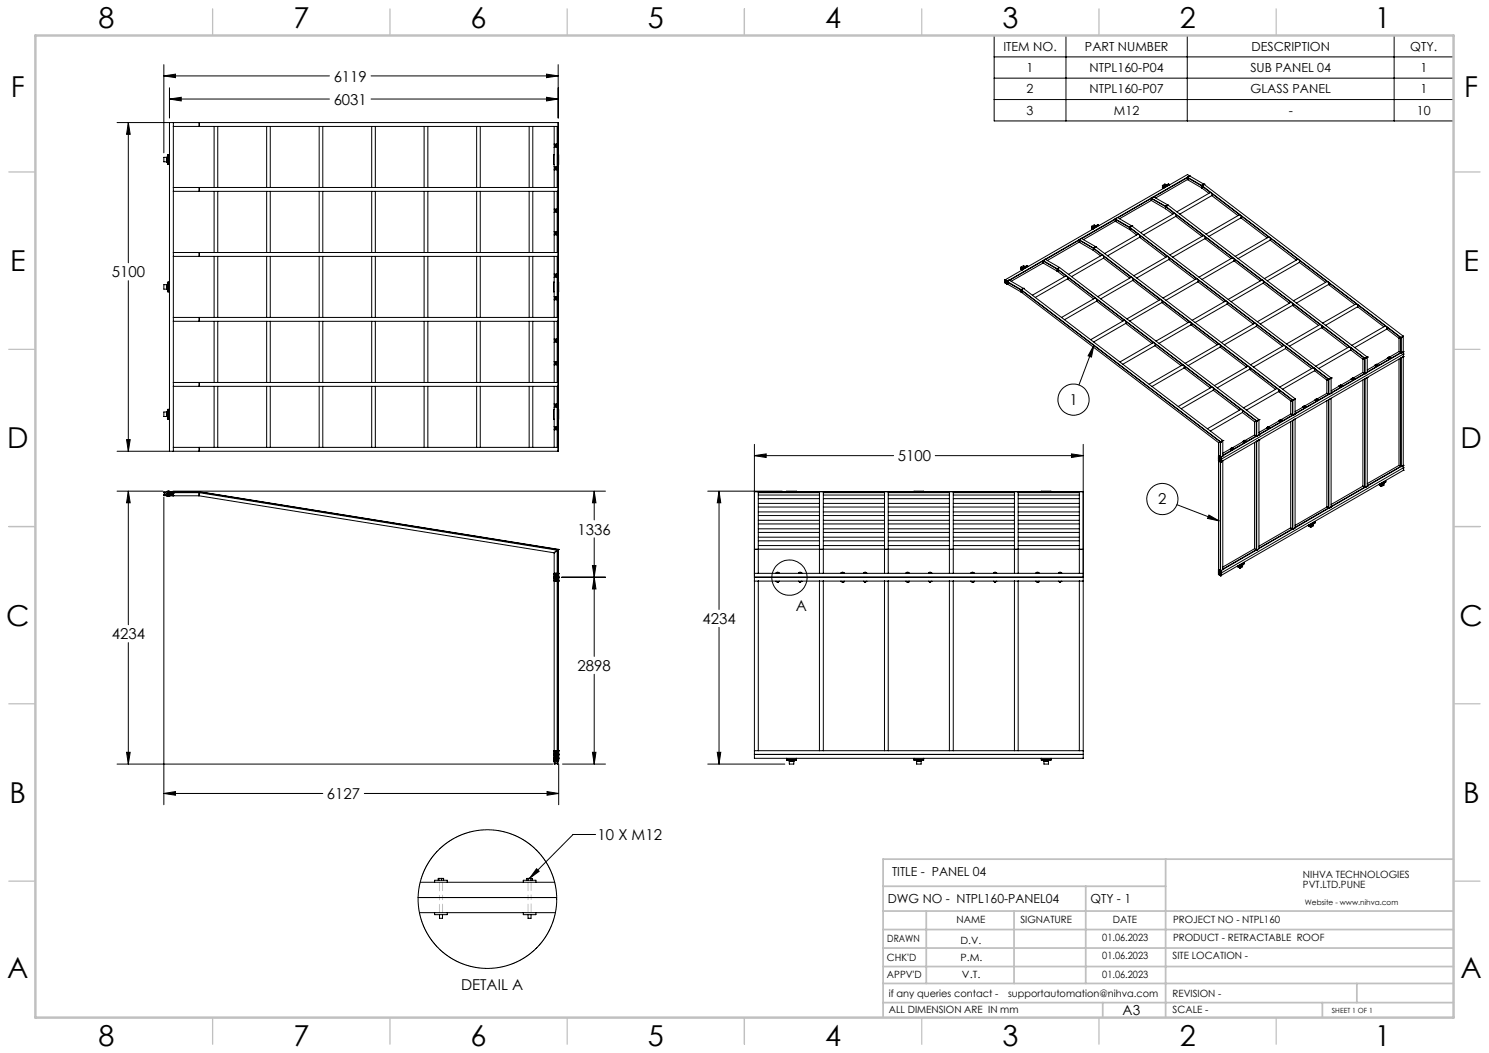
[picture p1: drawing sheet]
<svg xmlns="http://www.w3.org/2000/svg" width="420mm" height="297mm" viewBox="0 0 420 297" stroke-linecap="round" stroke-linejoin="round" font-family="sans-serif">
<g fill="none" stroke="#000" stroke-width=".28">
<path d="M46.2 18.2v24.9M157.4 18.2v15.1M280.4 10h129.6v24.1h-129.6zM280.4 16h129.6M300.7 10v24.1M334.9 10v24.1M393.2 10v24.1M33 34.6h14.6M36.2 34.6l.5 3.3h-1zM36.2 34.6v39.5M46.2 21.4l3.3-.5v1zM46.2 21.4h46.7"/>
<path d="M47.8 34.6h.1M47.8 34.6v92.7M47.8 27.9l3.3-.5v1.1zM47.8 24.8v8.5M47.8 27.9h45.1M47.8 34.6h109.6M48.9 34.6h.1M48.9 35.6l108.5 .1M48.9 34.6v91.6M56.2 35.6h.1M56.2 34.6h.1M56.2 34.6v1"/>
<path d="M60.4 35.7v17.2M61.4 35.7v17.2M75.2 35.7v17.2M76.2 35.7v17.2M90 35.7v17.2M91.1 35.7v17.2M104.7 27.9h52.7M104.7 21.4h52.7M104.8 35.7v17.2M105.9 35.7v17.2M119.6 35.7v17.2M120.7 35.7v17.2"/>
<path d="M134.4 35.7v17.2M135.5 35.7v17.2M149.3 35.7v17.2M150.3 35.7v17.2M154.2 27.4l3.2 .5-3.2 .6zM154.2 20.9l3.2 .5-3.2 .5zM156.3 35.7v17.2M157.2 35.7v17.2M157.4 35.7v17.2M157.4 35.7h.1M157.4 34.6h.1M157.4 34.6v92.7"/>
<path d="M280.4 22h129.6M280.4 28.1h129.6M47 44.4v1.2M47.2 44.4v1.2M47.2 44.4h-1v1.2h1M47.5 43.7v2.7M47.8 43.7h-.6v2.7h.6M48.9 52.9h.1M48.9 53.9v.1M48.9 52.9h108.5M48.9 54h108.5M56.2 52.9h.1"/>
<path d="M56.2 53.9v.1M56.2 52.9v1.1M60.4 54v17.2M61.4 54v17.2M75.2 54v17.2M76.2 54v17.2M90 54v17.2M91.1 54v17.2M104.8 54v17.2M105.9 54v17.2M119.6 54v17.2M120.7 54v17.2"/>
<path d="M134.4 54v17.2M135.5 54v17.2M149.3 54v17.2M150.3 54v17.2M156.3 54v17.2M156.3 43.7h-.2v2.7h.2M156.3 40.6h.7v1h-.7M156.3 47h.7v.9h-.7M156.3 59h.7v.9h-.7M156.5 41l.2-.1 .1 .3h-.3zM156.5 59.3l.2-.1 .1 .3-.1 .1zM156.5 47.3h.2l.1 .3-.3-.1z"/>
<path d="M157.2 54v17.2M157.4 54v17.2M157.4 52.9h.1M157.4 54h.1M157.4 43.7h.2l-.2 2.7M324.7 55.8h.1M324.7 55.8v.1M324.7 55.9l4.1 2.3M324.7 55.9l-9.5 5.5M324.7 56.5l-8.9 5.2M324.8 56l-.1 .5 4.1 2.4M324.8 56h.1"/>
<path d="M324.8 56l4 2.3M324.8 56l-9.5 5.4M325.3 55.5l-.6 .3M325.3 55.5h.1M325.3 55.5l4.1 2.3M327.9 52.8l.1 .3M327.9 52.3v.3M327.9 52.8h.1M327.9 52.3l.4 .2M327.9 52.6h.1M328 52.6l.2 .1-.3 .1M328 52.8v.1"/>
<path d="M328 52.7l.2 .1M328 52.7v.5M328.2 52.8l.2 .1M328.2 52.8v.3M328.3 52.5h.1M328.4 52.9v.2M328.8 58.8v.1M328.8 58.9l2 1.5M328.8 58.3h.1M328.8 58.3v.5M328.8 58.2h.1M328.8 58.1v.1"/>
<path d="M328.8 58.2l56.2 42.9M328.8 58.3l2.4 1.9M328.9 58.3h-.1M329 52.1l-.4-.2-.7 .4M329.1 52.1l-.8 .4M329.4 57.8h.1M329.4 57.8l-.6 .3M329.4 57.8l56.3 42.9M329.7 52l-1.5 .8M329.7 52l.2 .1M329.7 52l-.1-.1-1.6 .8M329.9 52.1l-1.5 .8"/>
<path d="M329.9 52.1v.1M334.9 49.9h.1M334.9 50h.1M334.9 50.1h.1M334.9 50.7h.1M334.9 49.2h.1M334.9 50l4.1 2.3M334.9 50.7l4 2.3M334.9 50l-9.5 5.5M334.9 49.2l-51.5 29.8M334.9 50.7l-8.9 5.1M334.9 49.9v.1"/>
<path d="M334.9 50.1v.6M335 50.1l4 2.4M335 49.2l.5 .4M335 50.1l-9.5 5.5M335.1 50.1h-.1M335.5 49.6h.1M335.5 49.6l4.1 2.4M335.5 49.6l-.5 .3M338.9 53h.1M338.9 53l2.1 1.5M339 52.5h.1M339 52.3h.1"/>
<path d="M339 52.3l56.2 42.9M339 52.5l2.4 1.8M339 52.5l-.1 .5M339.1 52.4l-.1 .1M339.6 52h.1M339.6 52l56.2 42.8M339.6 52l-.6 .3M341.4 54.3h.1M341.4 54.3l-9.5 5.5M341.4 54.3l.5 .3M341.8 55.2l7.4 5.6M341.8 55.2l-9 5.2"/>
<path d="M341.8 55.1v.1M341.9 54.6v.1M341.9 54.6l7.7 6M341.9 54.7l-.1 .4M36.2 79.2v48.1M47.5 79.6v2.7M47.8 79.6h-.6v2.7h.6M48.9 72.3h108.5M56.2 71.3h.1M56.2 72.3h.1M56.2 71.3v1M60.4 72.3v17.2"/>
<path d="M61.4 72.3v17.2M75.2 72.3v17.2M76.2 72.3v17.2M90 72.3v17.2M91.1 72.3v17.2M104.8 72.3v17.2M105.9 72.3v17.2M119.6 72.3v17.2M120.7 72.3v17.2M134.4 72.3v17.2M135.5 72.3v17.2M149.3 72.3v17.2"/>
<path d="M150.3 72.3v17.2M156.3 72.3v17.2M156.3 79.6h-.2v2.7h.2M156.3 65.3h.7v.9h-.7M156.3 77.3h.7v.9h-.7M156.5 77.6l.2-.1 .1 .4-.1 .1zM156.5 65.6h.2l.1 .3-.3-.1zM157.2 72.3v17.2M157.4 72.3v17.2M157.4 71.2l-108.5 .1M157.4 71.2h.1M157.4 72.3h.1"/>
<path d="M157.4 79.6h.2l-.2 2.7M283.4 79.7l.2 .1M283.4 79.2h.1M283.4 79h.1M283.4 79.2l.2 .1M283.4 79.7h.1M283.4 79.2v.5M283.4 79l.2 .1M283.4 79l.6 .3M283.5 79.7h.1M283.5 79.7v.1M283.5 79.8l.4 .2"/>
<path d="M283.5 79.1l-.1 .1M283.6 79.1h.1M283.6 79.7h.1M283.6 79.8h.1M283.6 79.3h.1M283.6 79.4h.1M283.6 79.3v.1M283.6 79.1v.1M283.6 79.7v.1M283.6 79.2h.1M283.6 79.6l-.1 .1M283.6 79.2v.6"/>
<path d="M283.7 79.2h.1M283.7 79.8h.1M283.7 79.2v.6M283.7 79.8l.1 .1M283.8 79.9h.1M283.8 79.2h.1M283.8 79.2v.7M283.8 79.2v.1M283.8 79.4h.1M283.8 79.2l.1 .1M283.8 79.3v.6M283.8 79.4l.2 .1"/>
<path d="M283.8 79.5h.1M283.8 79.4v.1M283.9 79.3h.1M283.9 80h.1M283.9 79.5h.1M283.9 79.9h.1M283.9 79.9l.1 .1M284 80h.1M284 79.5h-.1M284 79.3h.1M284 79.4h.1M284 79.5h.1"/>
<path d="M284 79.8l-.2 .1M284 79.3v.1M284 79.5v.5M284 79.4l4.1 2.3M284 79.5l4.1 2.3M284.1 79.4l-.1 .1M284.2 79.4l-.1 .1M284.6 79l-.6 .3M284.6 79h.1M284.6 79l4.1 2.3M288 75.8l.1 .3M288 75.3v.3"/>
<path d="M288 75.8h.1M288 75.3l.4 .2M288 75.6h.1M288.1 75.6l.2 .1-.3 .1M288.1 75.8v.1M288.1 75.8l.2 .1M288.1 75.8v.5M288.3 75.9h.2M288.3 75.9v.3M288.4 75.5h.1M288.4 75.5l.1 .1M288.5 75.9v.2"/>
<path d="M289.1 75.1l-.4-.2-.7 .4M289.2 75.2l-.8 .3M289.8 75l-1.5 .9M289.8 75l.2 .1M289.8 75l-.1-.1-1.6 .9M290 75.1l-1.5 .8M290 75.1v.1M294.2 73.5h.1M294.2 73.6h.1M294.2 73.6v.6M294.2 73.4v.1M294.2 74.2h.1"/>
<path d="M294.2 73.5l4.1 2.3M294.2 73.6l4.1 2.3M294.2 74.2l4 2.3M294.2 73.5l-9.5 5.5M294.2 74.2l-9 5.1M294.3 73.6l-9.5 5.5M294.3 73.6h-.1M294.8 73.1l-.6 .3M294.8 73.1l4.1 2.4M298.2 76.5h.1M298.2 76.5l2 1.5M298.2 76h.1"/>
<path d="M298.2 76v.5M298.3 75.9h.1M298.3 75.8h.1M298.3 75.8l56.2 42.9M298.3 75.9l2.4 1.9M298.3 75.9v.1M298.4 75.9l-.1 .1M298.8 75.5h.1M298.8 75.5l-.5 .3M298.9 75.5l56.2 42.9M300.7 77.8h.1M300.7 77.8l-9.5 5.5"/>
<path d="M300.7 77.8l.5 .4M301.1 78.7h.1M301.1 78.7l7.4 5.6M301.1 78.7l-9.1 5.2M301.2 78.2l7.7 5.9M301.2 78.2l-.1 .5M304.4 67.6h.1M304.4 67.8h.1M304.4 68.3h.1M304.4 67.6l4 2.4M304.4 68.3l4 2.3M304.4 67.6l-9.6 5.5"/>
<path d="M304.4 68.3l-9 5.2M304.4 67.8v.5M304.4 67.7h.1M304.4 67.7l4.1 2.4M304.4 67.7v.1M304.5 67.7l-9.6 5.5M304.5 67.7l-.1 .1M305 67.2l-.6 .4M305 67.2h.1M305 67.2l4 2.4M307.9 64.3l.2 .3M307.9 63.8l.1 .3"/>
<path d="M307.9 63.8l.4 .3M308 64.3h.1M308 64.1h.1M308 64.3h-.1M308 64.1l.2 .1-.3 .1M308 64.3l.1 .1M308.1 64.3v.4M308.1 64.3h.2M308.3 64.3v.4M308.3 64.3l.1 .1M308.3 64v.1M308.3 64h.1"/>
<path d="M308.4 64v.1M308.4 70.6h.1M308.4 70.6l2 1.6M308.4 64.4v.2M308.4 70.1h.1M308.4 70h.1M308.4 70l56.3 42.9M308.4 70.1v.5M308.5 69.9l-.1 .1M308.5 70.1l2.4 1.8M308.5 70.1h.1M309 69.6h.1"/>
<path d="M309 69.6l56.3 42.9M309 69.6l-.5 .3M309 63.6l-.4-.2-.7 .4M309.1 63.6l-.7 .4M309.8 63.5l-1.5 .8M309.8 63.5l.1 .1M309.8 63.5l-1.7 .8M309.9 63.6l-1.5 .8M309.9 63.6v.1M310.9 71.9h.1M310.9 71.9l-9.5 5.5M310.9 71.9l.4 .4"/>
<path d="M311.3 72.8l7.4 5.7M311.3 72.8l-9.1 5.2M311.3 72.3v.5M311.3 72.3l7.8 5.9M314.6 61.7h.1M314.6 61.9h.1M314.6 62.4h.1M314.6 61.7l4 2.4M314.6 61.9l4 2.3M314.6 62.4l4 2.3M314.6 61.7l-9.6 5.5M314.6 62.4l-9 5.2"/>
<path d="M314.6 61.9v.5M314.7 61.8l-9.6 5.5M314.7 61.8l-.1 .1M315.1 61.3h.1M315.1 61.3l-.5 .4M315.2 61.3l4 2.4M318.6 64.7h.1M318.6 64.7l2 1.6M318.6 64.2h.1M318.6 64.1h.1M318.6 64.1l56.2 42.9M318.6 64.2l2.5 1.8"/>
<path d="M318.6 64.2v.5M318.7 64l-.1 .1M318.7 64.2h.1M319.1 78.2h.1M319.1 78.2l-9.5 5.5M319.1 78.2l.4 .3M319.2 63.7h.1M319.2 63.7l56.3 42.9M319.2 63.7l-.5 .3M319.5 79.1l7.4 5.6M319.5 79.1l-9.1 5.2M319.5 78.5v.6"/>
<path d="M319.5 78.6l7.8 5.9M321.1 66l-9.5 5.5M321.1 66l.4 .4M321.5 66.9h.1M321.5 66.9l7.4 5.7M321.5 66.9l-9.1 5.2M321.5 66.4v.5M321.5 66.4l7.8 5.9M329.3 72.3h.1M329.3 72.3l-9.5 5.5M329.3 72.3l.4 .4M329.7 73.2h.1"/>
<path d="M329.7 73.2l7.4 5.6M329.7 73.2l-9.1 5.2M329.7 72.7h.1M329.7 72.7l7.8 5.9M329.7 72.7v.5M331.2 60.2l.5 .3M331.2 60.2l-9.4 5.4M331.6 61h.1M331.6 61l7.4 5.7M331.6 61l-9 5.2M331.7 60.5l-.1 .5M331.7 60.5l7.7 5.9"/>
<path d="M337.5 78.6h.1M337.5 78.6l-9.5 5.5M337.5 78.6l.5 .3M337.9 79.5l7.4 5.6M337.9 79.5l-9 5.2M337.9 79.4v.1M338 78.9v.1M338 78.9l7.7 6M338 79l-.1 .4M339.4 66.5h.1M339.4 66.5l-9.4 5.4M339.5 66.5l.4 .3v.5"/>
<path d="M339.9 67.3h.1M339.9 67.3l7.4 5.7M339.9 67.3l-9.1 5.2M339.9 66.8l7.8 5.9M348.1 73.6h.1M348.1 73.6l7.4 5.6M348.1 73.6l-9 5.2M348.2 73.1l-.5-.4-9.5 5.5M348.2 73.1l7.7 5.9M348.2 73.1l-.1 .5M349.6 60.6l.5 .3M349.6 60.6l-9.4 5.4"/>
<path d="M350 61.5l7.4 5.6M350 61.5l-9 5.2M350.1 61.4h.1M350.1 60.9h.1M350.1 60.9l7.8 5.9M350.1 61v.4M355.9 79h.1M355.9 79l-9.5 5.5M355.9 79l.5 .3M356.3 79.9l7.4 5.6M356.3 79.9l-9 5.2M356.3 79.9h.1"/>
<path d="M356.4 79.3l-.1 .6M356.4 79.3l7.7 6M357.9 66.8h.1M357.9 66.8l-9.5 5.5M357.9 66.8l.5 .4M358.3 67.7h.1M358.3 67.7l7.4 5.7M358.3 67.7l-9.1 5.3M358.4 67.2l7.7 5.9M358.4 67.2l-.1 .5M366.1 73.1l-9.5 5.5M366.1 73.1l.4 .3"/>
<path d="M366.5 74l7.4 5.6M366.5 74l-9 5.2M366.5 73.4v.6M366.6 73.5l7.7 5.9M374.3 79.4h.1M374.3 79.4l-9.5 5.4M374.3 79.4l.5 .3M374.8 79.7l-.1 .6M374.8 79.8l7.8 5.9M47 80.3v1.3M47.2 80.3v1.3M47.2 80.3h-1v1.3h1"/>
<path d="M48.9 89.5v.1M48.9 90.6h.1M48.9 89.5h108.5M48.9 90.6h108.5M56.2 89.5v.1M56.2 90.6h.1M56.2 89.6v1M60.4 90.6v17.3M61.4 90.6v17.3M75.2 90.6v17.3M76.2 90.6v17.3M90 90.6v17.3"/>
<path d="M91.1 90.6v17.3M104.8 90.6v17.3M105.9 90.6v17.3M119.6 90.6v17.3M120.7 90.6v17.3M134.4 90.6v17.3M135.5 90.6v17.3M149.3 90.6v17.3M150.3 90.6v17.3M156.3 90.6v17.3M156.3 83.6h.7v1h-.7M156.3 95.6h.7v.9h-.7"/>
<path d="M156.5 96l.2-.1 .1 .3-.1 .1zM156.5 84l.2-.1 .1 .3h-.3zM157.2 90.6v17.3M157.4 90.6v17.3M157.4 89.5h.1M157.4 90.6h.1M284 80l4 2.4M288 82.4h.1M288 82.4l55.7 42.4M288.1 81.8h.1M288.1 81.7h.1M288.1 81.7l56.2 42.9"/>
<path d="M288.1 81.8l56.1 42.8M288.1 81.8l-.1 .6M288.2 81.8h-.1M288.7 81.3h.1M288.7 81.3l56.2 42.9M288.7 81.3l-.6 .4M308.5 97.4l-.6 3.3-1-.3zM308.5 97.4l-4.2 11.2M309.3 84.9h.1M309.3 84.9l7.4 5.7M309.3 84.9l-9 5.3M309.4 84.5l-.5-.4-9.5 5.4"/>
<path d="M309.4 84.5l7.7 5.8M309.4 84.5l-.1 .4M317.1 90.3l-9.4 5.5M317.1 90.3h.1M317.1 90.3l.5 .4M317.5 91.2h.1M317.5 91.2l7.4 5.7M317.5 91.2l-9 5.2M317.6 90.7l-.1 .5M317.6 90.7l7.8 5.9M325.4 96.6h.1M325.4 96.6l.4 .4"/>
<path d="M325.4 96.6l-9.5 5.5M325.8 97.5h.1M325.8 97.5l7.4 5.6M325.8 97.5l-9.1 5.2M325.8 97v.5M325.8 97l7.8 5.9M327.3 84.5h.1M327.3 84.5l-9.4 5.5M327.3 84.5l.5 .3-.1 .5M327.7 85.3h.1M327.7 85.3l7.4 5.7M327.7 85.3l-9 5.3"/>
<path d="M327.8 84.8l7.8 6M335.6 90.8l-9.5 5.4M335.6 90.8l.4 .3M336 91.6h.1M336 91.6l7.4 5.7M336 91.6l-9.1 5.2M336 91.1v.5M336 91.1l7.8 5.9M343.8 97h.1M343.8 97l-9.5 5.5M343.8 97l.4 .4M344.2 97.9l7.4 5.6"/>
<path d="M344.2 97.9l-9.1 5.2M344.2 97.9h.1M344.2 97.4v.5M344.2 97.4l7.8 5.9M345.7 84.9h.1M345.7 84.9l-9.4 5.4M345.8 84.9l.4 .4M346.1 85.8l7.4 5.6M346.1 85.8l-9 5.2M346.1 85.7v.1M346.2 85.2l7.8 6M346.2 85.3l-.1 .4"/>
<path d="M354 91.2l-9.5 5.4M354 91.2l.4 .3M354.4 92h.1M354.4 92l7.4 5.7M354.4 92l-9.1 5.3M354.4 91.5h.1M354.4 91.5l7.8 5.9M354.4 91.5v.5M362.2 97.4l-9.5 5.5M362.2 97.4h.1M362.2 97.4l.5 .4M362.6 98.3h.1"/>
<path d="M362.6 98.3l7.4 5.7M362.6 98.3l-9 5.2M362.7 97.8l7.7 5.9M362.7 97.8l-.1 .5M364.1 85.3h.1M364.1 85.3l-9.4 5.4M364.2 85.3l.4 .3M364.6 86.1h.1M364.6 86.1l7.3 5.7M364.6 86.1l-9.1 5.3M364.6 85.6v.5M364.6 85.6l7.8 5.9"/>
<path d="M372.4 91.5l.4 .4M372.4 91.5l-9.5 5.5M372.8 92.4h.1M372.8 92.4l7.4 5.7M372.8 92.4l-9.1 5.2M372.8 91.9v.5M372.9 91.9l7.7 5.9M374.7 80.3h.1M374.7 80.3l7.4 5.6M374.7 80.3l-9 5.2M380.6 97.8h.1M380.6 97.8l-9.5 5.5"/>
<path d="M380.6 97.8l.5 .4M381 98.7l3.4 2.6M381 98.7l-9 5.2M381.1 98.2l-.1 .5M381.1 98.2l3.8 2.9M382.6 85.7h.1M382.6 85.7l-9.5 5.4M382.6 85.7l.4 .3M382.9 86.5l7.4 5.7M382.9 86.5l-9 5.3M383 86l-.1 .5M383 86l7.8 5.9"/>
<path d="M390.8 91.9h.1M390.8 91.9l-9.5 5.5M390.8 92l.5 .3-.1 .5M391.2 92.8h.1M391.2 92.8l3.4 2.6M391.2 92.8l-9.1 5.2M391.3 92.3l3.8 2.9M394.6 95.4h.1M394.6 99.2h.1M394.6 95.4v3.8M394.6 99.2l-2.7 1.5M394.6 99.2l.5 .2"/>
<path d="M395.1 95.2h.1M395.1 99.4h.1M395.1 95.2l-.5 .2M395.1 95.2v4.2M395.2 95.2h-.1M395.2 95.2h.1M395.2 99.5h.1M395.2 95.2v4.3M395.2 99.5l-9.5 5.5M395.2 99.4l-9.5 5.5M395.2 99.4h-.1M395.8 94.8v.1"/>
<path d="M395.8 99.2h.1M395.8 99.9h.1M395.8 94.8v4.4M395.8 94.9l-.5 .3M395.8 99.2l-.5 .3M395.8 99.2l.1 1.4M395.9 99.9h.1M395.9 99.9l-51.6 29.7M47 116.2v1.3M47.2 116.2v1.3M47.2 116.2h-1v1.3h1M47.5 115.5v2.7"/>
<path d="M47.8 115.5h-.6v2.7h.6M48.9 107.9h.1M48.9 108.9v.1M48.9 107.9h108.5M48.9 109h108.5M56.2 107.9h.1M56.2 108.9v.1M56.2 107.9v1M60.4 109v17.2M61.4 109v17.2M75.2 109v17.2M76.2 109v17.2"/>
<path d="M90 109v17.2M91.1 109v17.2M104.8 109v17.2M105.9 109v17.2M119.6 109v17.2M120.7 109v17.2M134.4 109v17.2M135.5 109v17.2M149.3 109v17.2M150.3 109v17.2M156.3 109v17.2M156.3 115.5h-.2v2.7h.2"/>
<path d="M156.3 102h.7v.9h-.7M156.3 113.9h.7v1h-.7M156.5 114.3h.3v.2l-.1 .1zM156.5 102.3l.2-.1 .1 .4-.3-.1zM157.2 109v17.2M157.4 109v17.2M157.4 107.9h.1M157.4 109h.1M157.4 115.5h.2l-.2 2.7M333.6 102.9h.1M333.6 102.9l-9.5 5.5M333.6 102.9l.5 .4-.1 .5"/>
<path d="M334 103.8h.1M334 103.8l7.4 5.6M334 103.8l-9.1 5.2M334.1 103.3l7.7 5.9M341.8 109.2l.5 .3M341.8 109.2l-9.4 5.4M342.2 110.1l7.4 5.6M342.2 110.1l-9 5.2M342.3 109.5l-.1 .6M342.3 109.5l7.8 6M350 115.5h.1M350 115.5l-9.4 5.4"/>
<path d="M350.1 115.5l.4 .3M350.4 116.3l3.5 2.7M350.4 116.3l-9 5.3M350.5 115.8l-.1 .5M350.5 115.8l3.9 2.9M352 103.3h.1M352 103.3l-9.5 5.5M352 103.3l.5 .3M352.4 104.2h.1M352.4 104.2l7.4 5.6M352.4 104.2l-9 5.2M352.5 103.6l-.1 .6"/>
<path d="M352.5 103.7l7.7 5.9M353.9 119h.1M353.9 119v3.7M354.4 118.7v.1M354.4 118.7h.1M354.4 118.7v4.2M354.4 118.8l-.5 .2M354.5 118.7h.1M354.5 118.7v4.3M354.5 118.7h-.1M355.1 118.4h.1M355.1 118.4v4.3"/>
<path d="M355.1 118.4l-.6 .3M360.2 109.6l.5 .3M360.2 109.6l-9.4 5.4M360.6 110.5h.1M360.6 110.5l3.5 2.6M360.6 110.5l-9 5.2M360.7 109.9h.1M360.7 109.9l3.9 3M360.7 110l-.1 .5M360.8 118.7l-2.9 1.7M360.8 118.6v.1M360.8 118.6l.4 .2"/>
<path d="M360.8 118.7l.4 .2M361.1 118.5h.1M361.1 118.5h.3M361.1 118.5v.1M361.1 118.5l.2 .1M361.1 118.6l.2 .1M361.2 118.8v.1M361.3 118.6v.1M361.4 118.5l-.1 .1M361.4 118.5l-.1 .2M361.7 118.5l-.4-.2-.5 .3M361.7 118.5l-.5 .3"/>
<path d="M361.7 118.5l-.5 .4M364.1 113.1h.1M364.1 116.8h.1M364.1 113.1v3.7M364.1 118.9v30M364.1 116.8l-2.7 1.6M364.1 116.8l.4 .3M364.5 112.9h.1M364.5 117.1h.1M364.5 112.9l-.4 .2M364.6 112.9h.1M364.6 117.1h.1"/>
<path d="M364.6 112.9v4.2M364.6 118.6v30.6M364.6 117l-9.5 5.6M364.6 112.8v.1M364.7 112.8h.1M364.7 112.9h.1M364.7 117.2h.1M364.7 112.8v4.4M364.7 117.2l-9.6 5.5M365.3 112.5h.1M365.3 118.2h.1M365.3 118.2l-.6 .4v30.6"/>
<path d="M365.3 112.5l-.6 .3M365.3 116.8l-.6 .4M365.3 112.5v4.3M365.3 118.2v30.7M367.4 114.8l.4 .2M367.4 114.8l.4 .3M367.5 114.9l-2.2 1.2M367.7 114.7h.2M367.7 114.6h.3v.2h-.3zM367.8 115v.1M367.9 114.7v.1M368 114.7h-.1"/>
<path d="M368.3 114.7l-.4-.2-.5 .3M368.3 114.7l-.5 .4M368.3 114.7l-.5 .3M370.4 103.7l.5 .4-.1 .5M370.4 103.7h.1M370.4 103.7l-9.4 5.5M370.8 104.6l3.5 2.6M370.8 104.6l-9 5.2M370.9 104.1l3.8 2.9M371 112.8l-3 1.7M371 112.7v.1M371 112.7l.4 .3"/>
<path d="M371 112.8l.4 .3M371.3 112.6h.3M371.3 112.6v.1M371.3 112.7h.1M371.3 112.7h.2M371.3 112.7l.2 .1M371.4 113v.1M371.5 112.7v.1M371.6 112.6l-.1 .1M371.6 112.6l-.1 .2M371.9 112.7l-.5 .3M371.9 112.7l-.5 .4"/>
<path d="M371.9 112.7l-.4-.3-.5 .3M374.3 107.2h.1M374.3 110.9h.1M374.3 107.2v3.7M374.3 113v30M374.3 110.9l-2.8 1.6M374.3 110.9l.4 .3M374.7 107h.1M374.7 111.2h.1M374.7 107v4.2M374.7 112.7v30.6M374.7 111.2l-9.4 5.5"/>
<path d="M374.7 107l-.4 .2M374.8 107h.1M374.8 111.3h.1M374.8 107v4.3M374.8 112.7v30.6M374.8 111.3l-9.5 5.5M374.8 107h-.1M374.9 111.3h.1M374.9 112.7h.1M374.9 106.9v.1M375.5 106.6h.1M375.5 110.9h.1"/>
<path d="M375.5 112.3v.1M375.5 106.6v4.3M375.5 112.4v30.6l-.6 .4M375.5 106.6l-.6 .3M375.5 110.9l-.6 .4M375.5 112.4l-.6 .3M377.6 109l-2.1 1.2M377.6 108.9l.4 .2M377.6 109l.4 .2M377.6 108.9v.1M377.9 108.7h.3v.2h-.3zM377.9 108.8l.2 .1"/>
<path d="M378 109.1v.1M378.1 108.9h.1M378.2 108.8l-.1 .1M378.5 108.8l-.5 .4M378.5 108.8l-.5 .3M378.5 108.8l-.4-.2-.5 .3M381.1 106.9l.5 .2M381.1 106.9h.1M381.1 106.9l.5 .3M381.2 106.9l-3 1.8M381.5 106.7v.1M381.5 106.7h.2"/>
<path d="M381.5 106.7v.2M381.5 106.8h.1M381.5 106.8v.1M381.5 106.9h.1M381.6 107.1v.1M381.6 106.8v.1M381.7 106.7l-.1 .1M381.7 106.7l-.1 .2M382.1 106.8l-.5 .3M382.1 106.8l-.4-.3-.6 .4M382.1 106.8l-.5 .4M384.4 101.3h.1"/>
<path d="M384.4 105.1l.5 .2M384.4 101.3v3.8M384.4 107.2v29.9M384.4 105.1l-2.7 1.5M384.9 101.1h.1M384.9 105.3h.1M384.9 101.1l-.4 .2M384.9 101.1v4.2M384.9 106.9v30.5M385 101.1h-.1M385 101.1h.1M385 105.4h.1"/>
<path d="M385 101.1v4.3M385 105.4l-9.5 5.5M385 105.3l-9.5 5.5M385 105.2l-.1 .1M385.7 100.7l-.7 .4M385.7 100.7h.1M385.7 105.1l-.7 .3M385.7 105.1h.1M385.7 106.5h.1M385.7 106.5l-.6 .3-.1 30.7M385.7 100.7v4.4M385.7 106.5v30.7"/>
<path d="M387.8 103.1l-2.1 1.2M387.8 103l.4 .3M387.8 103.1l.4 .2M387.8 103v.1M388.1 102.9l.1 .1M388.1 102.8h.3v.2h-.3zM388.2 103.3h.1M388.2 103v.1M388.4 102.9l-.2 .1M388.7 102.9l-.5 .4M388.7 102.9l-.4-.2-.5 .3M391.3 101.1l-2.9 1.7"/>
<path d="M391.3 101l.4 .2M391.3 101v.1M391.3 101.1l.4 .2M391.6 100.8l.1 .1M391.6 100.8l.3 .1M391.6 100.8l.1 .2M391.7 100.9v.1M391.7 100.9h.1M391.7 101h.1M391.7 101.2v.1M391.8 100.9v.1M391.9 100.9h-.1"/>
<path d="M391.9 100.9l-.1 .1M392.3 100.9l-.5-.2-.5 .3M392.3 100.9l-.6 .3M392.3 100.9l-.6 .4M394.6 101.3v30M395.1 101v30.5M395.2 100.9h.1M395.2 100.9v30.7M395.3 100.9l.5-.3v30.7M395.9 100.6h.1M395.9 100.6l-51.6 29.7M33 138.5h13"/>
<path d="M33 127.3h14.6M35.7 124h1l-.5 3.3zM36.2 138.5l.5 3.3h-1zM36.2 138.5v37.7M47 138.6l-.8 .1v.3l.2 .1a.28 .28 0 0 1 .4 0 .28 .28 0 0 1 0 .4 .28 .28 0 0 1-.4-.1l-.2 .4h.8M47 139.8h.2M47 139.8h.1M47 138.6h.1M47 138.6h.2M47.2 139h.1M47.2 139v.5M47.2 139.5h.1"/>
<path d="M47.2 139.5v.1M47.2 138.5h.6v1.5h-.6zM47.5 138.5v1.5M47.8 127.3h.1M47.8 139h.1M47.8 138.7h.1M47.8 139h.4M47.8 139.8l.1-.1 8.2 .1M47.8 139.8h.1M47.8 127.3h109.6M47.9 139.8h.1M48 138.7h.1"/>
<path d="M48 139.1h.1M48 139h.1M48 138.7h.2M48 139v.1M48.1 139.7h.1M48.1 139h.1M48.1 139.1h.1M48.1 139.7l-.2 .1M48.1 139.7l.1 .1M48.1 139v.1M48.2 139h.1M48.2 138.7h.1"/>
<path d="M48.2 139.8h.1M48.2 138.7v1.1M48.3 138.7h.1M48.3 139.8h.1M48.4 139.8h.1M48.4 138.7h.1M48.5 138.7v1.1M48.5 138.7h.1M48.5 139h.1M48.5 139.8h.1M48.5 139h.4M48.6 139.8h.1"/>
<path d="M48.6 139.1h.1M48.6 139h.1M48.6 139.7h.1M48.6 139.7l.2 .1M48.6 139v.1M48.6 139.7v.1M48.6 138.7h.1M48.6 138.7h-.1M48.8 139.8h.1M48.8 138.5h122M48.9 127.3h.1M48.9 138.7h.1"/>
<path d="M48.9 139.8h.1M48.9 139h.1M48.9 138.7h7.3M48.9 138.7v1.1M48.9 126.2v1.1M48.9 126.2h108.5M56.1 139.8h.1M56.1 139.8l100.2 16.1M56.2 139h.1M56.2 138.7h.1M56.2 139l-.1 .8M56.2 139h-7.7"/>
<path d="M56.2 138.7v.3M56.2 138.7h-8.4M56.2 139l101 16.2M56.2 138.7l101.2 16.3M56.2 138.7l101.2 16.2M56.2 126.2v1M156.3 120.3h.7v.9h-.7M156.5 120.6h.2l.1 .3-.3-.1zM157.4 127.3h.1M157.4 126.2v.1M167.6 138.5l.5 3.3h-1zM167.6 138.5v8.1"/>
<path d="M199.6 138.5h21M202.8 138.5l.5 3.3h-1zM202.8 138.5v33.4M212.8 128.5l3.3-.5v1zM212.8 125.3v37.5M212.8 128.5h39.3M212.8 138.7h.1M212.8 138.7h92.7M212.9 138.7h-.1M213.9 138.7h.1M213.9 139h17.2M213.9 138.7h17.2"/>
<path d="M213.9 139.6h17.2M213.9 138.7v23M221.9 138.7v-.2l2.7 .2M231.2 138.7h.1M231.1 138.7v23M232.2 138.7h.1M232.2 139h17.3M232.2 138.7h17.3M232.2 139.6h17.3M232.2 138.7v23M249.5 138.7h.1M249.5 138.7v23"/>
<path d="M250.5 138.7h.1M250.5 139h17.3M250.5 138.7h17.3M250.5 139.6h17.3M250.5 138.7v23M257.8 138.7v-.2l2.7 .2M263.8 128.5h41.7M267.8 138.7h.1M267.8 138.7v23M268.9 138.7h.1M268.9 139h17.2M268.9 138.7h17.2"/>
<path d="M268.9 139.6h17.2M268.9 138.7v23M286.1 138.7h.1M286.1 138.7v23M286.2 138.7h-.1M287.2 138.7h.1M287.2 139h17.2M287.2 138.7h17.2M287.2 139.6h17.2M287.2 138.7v23M293.7 138.7v-.2l2.7 .2M302.2 128l3.3 .5-3.3 .5z"/>
<path d="M304.5 138.7v23M305.5 138.7h.1M305.5 125.3v37.5M343.7 128.7h.1M343.7 129.2v.1M343.7 129.2h.1M343.7 129.3v.1M343.7 129.9v.1M343.7 129.8h.1M343.7 129.4h.1M343.7 128.7v.4M343.7 129.4v.4"/>
<path d="M343.7 129.9v30.8M343.7 129.3h.1M343.7 124.8h.1M343.7 128.5v.1M343.7 128.6h.1M343.7 129.1v.1M343.7 129.1h.1M343.7 129h.1M343.7 128.9h.1M343.7 128.8h.1M343.7 128.6l.1 .1M343.7 129.9h.1"/>
<path d="M343.7 129.8v.1M343.7 130h.1M343.7 129.7h.1M343.7 129.6h.1M343.7 129.5h.1M343.7 124.8v3.8M343.7 128.6l.5 .2M343.7 129.3l.5 .2M343.7 129.3l.4 .2M343.7 129l.4 .3M343.7 128.9l.6 .3M343.7 129l.6 .3"/>
<path d="M343.7 128.8l.4 .3M343.7 128.6l.4 .2M343.7 130l.5 .2M343.7 130l.4 .2M343.7 129.7l.4 .3M343.7 129.6l.6 .3M343.7 129.7l.6 .3M343.7 129.4l.1 .1M343.8 129.1h.1M343.8 128.8h.1M343.8 129.8h.1M343.8 129.5h.1"/>
<path d="M343.8 128.7v.1M343.8 129.1v.1M343.8 129.8v.1M343.9 128.7l-.1 .1M343.9 129.1l-.1 .1M343.9 129.4l-.1 .1M343.9 129.8l-.1 .1M344.1 129.3h.1M344.1 128.9v.1M344.1 128.9h.1M344.1 130h.1M344.1 129.6v.1"/>
<path d="M344.1 129.6h.1M344.1 129.3v.1M344.1 130v.1M344.1 129.5h.1M344.1 129.4h.1M344.1 129.1h.1M344.1 129h.1M344.1 128.8h.1M344.1 130.2h.1M344.1 130.1h.1M344.1 129.7h.1M344.1 128.8v.3"/>
<path d="M344.1 129.3v.5l-.4-.3M344.1 130v.2M344.2 124.6h.1M344.2 128.8h.1M344.2 129.1h.1M344.2 129.3h.1M344.2 129.5h.1M344.2 129.5v.1M344.2 129.8h.1M344.2 130h.1M344.2 130.2h.1M344.2 129.3v.5"/>
<path d="M344.2 130v31.1M344.2 129.6l.1-.1-.2 .1M344.2 124.6l-.5 .2M344.2 129.3l.1 .1M344.2 129.8l.1 .1M344.2 124.6v4.5M344.2 128.8v.1M344.3 128.9h.1M344.3 129.6h.1M344.3 124.6h.1M344.3 129.1h.1M344.3 129.4h.1"/>
<path d="M344.3 129.3h.1M344.3 129.9h.1M344.3 130.3h.1M344.3 130h.1M344.3 124.6v4.3M344.3 130v.1M344.3 130.3v30.7M344.3 124.6h-.1M344.3 130.1h.1M344.3 129.8h.1M344.3 130.2h-.1M344.3 128.9v1.4"/>
<path d="M344.3 129.8v.1M344.9 124.2h.1M344.9 128.6h.1M344.9 130h.1M344.9 124.2v4.4M344.9 130v30.7M344.9 124.2l-.6 .4M344.9 128.6l-.6 .3M344.9 130l-.6 .3M347.1 126.6l-2.2 1.2M347.1 126.6l.4 .3M347.1 126.5v.1"/>
<path d="M347.1 126.5l.4 .2M347.4 126.4l.1 .1M347.4 126.4h.3v.1h-.3zM347.5 126.7v.2M347.5 126.5v.1M347.7 126.4l-.2 .1M348 126.5l-.5 .2M348 126.5l-.4-.3-.5 .3M348 126.5l-.5 .4M350.6 124.5v.1M350.6 124.5l.4 .2M350.6 124.6l.4 .2"/>
<path d="M350.6 124.6l-2.9 1.7M350.9 124.4h.1M350.9 124.4v.1M350.9 124.4l.2 .1M350.9 124.5h.2M351 124.7v.1M351.1 124.5h.1M351.2 124.3l-.3 .1M351.2 124.3v.1M351.2 124.4l-.1 .1M351.5 124.4l-.5 .3M351.5 124.4l-.5 .4"/>
<path d="M351.5 124.4l-.4-.2-.5 .3M353.9 122.7l.5 .2M353.9 124.8v30M353.9 122.7l-2.7 1.5M354.4 122.9h.1M354.4 124.5v30.5M354.5 123h.1M354.5 124.5v30.6M354.5 122.9l-9.6 5.5M354.5 123l-9.6 5.5M354.5 122.9h-.1M355.1 122.7l-.6 .3"/>
<path d="M355.1 122.7h.1M355.1 124.1h.1M355.1 124.1l-.6 .3M355.1 124.1v30.7M357.3 120.8l-2.2 1.2M357.3 120.7l.3 .3M357.3 120.6v.1M357.3 120.6l.3 .3M357.6 120.6h.1M357.6 120.9v.1M357.7 120.6v.1M357.8 120.6h-.1"/>
<path d="M357.8 120.6h.1M357.8 120.6l-.1 .1M357.9 120.5h-.3l.1 .2M357.9 120.5l-.1 .1M358.1 120.6l-.5 .4M358.1 120.6l-.5 .3M358.1 120.6l-.3-.3-.5 .3M384.4 137.1l.5 .3M384.4 137.1l-8.9 5.2M384.9 137.4h.1M385 137.5h.1M385 137.4l-9.5 5.5"/>
<path d="M385 137.5l-9.5 5.5M385 137.3l-.1 .1M385.7 137.2l-.7 .3M385.7 137.2h.1M388.9 136.6l.5 .3M389.1 136.7l.1 .3M389.2 136.8v.2M389.2 137l.3-.2v.2M389.3 136.5h.1M389.4 136.5v.4M389.5 137h.1M389.5 137l.2 .2"/>
<path d="M389.7 136.8h.1M389.7 136.7v.1M389.7 136.8v.4M390.4 136.4v.4l-.7 .4M390.4 136.3l-.7 .5M390.8 135.6h.1M390.9 135.6v.4l-1.5 .9M390.9 135.8l-1.5 .9-.3-.1M390.9 135.6l-1.5 .9M394.6 131.3l-8.9 5.1M394.6 131.3l.5 .2M395.1 131.5h.1"/>
<path d="M395.1 131.5l-9.4 5.5M395.2 131.6h.1M395.2 131.6l-9.5 5.5M395.8 131.3h.1M395.8 131.3l.1 1.3M395.8 132h.1M395.8 131.3l-.5 .3M395.9 131.9h.1M395.9 132.6h.1M395.9 131.9l-51.6 29.8M395.9 132.6l-51.6 29.8M46.2 140.3v86.7"/>
<path d="M156.3 155.9h.1M156.3 155.9v5.9M156.4 155.9h-.1M157.2 155.2h.1M157.2 155.2l-.8 .7M157.2 155.2v6.5M157.4 155h.1M157.4 155l-.2 .2M157.4 155v7M157.4 154.9v.1M157.4 154.9v7.9M167.1 159.5h1l-.5 3.3z"/>
<path d="M167.6 151.7v33.4M213.9 155h.1M213.9 152.5h17.2M213.9 151.5h17.2M213.9 153.9h17.2M213.9 145.4h17.2M213.9 144.4h17.2M213.9 140.6h17.2M213.9 143h17.2M213.9 142h17.2M213.9 147.8h17.2M213.9 146.8h17.2"/>
<path d="M213.9 150.2h17.2M213.9 149.2h17.2M231.2 154.9h.1M232.2 154.9v.1M232.2 152.5h17.3M232.2 151.5h17.3M232.2 153.9h17.3M232.2 145.4h17.3M232.2 144.4h17.3M232.2 140.6h17.3M232.2 143h17.3M232.2 142h17.3"/>
<path d="M232.2 147.8h17.3M232.2 146.8h17.3M232.2 150.2h17.3M232.2 149.2h17.3M249.5 154.9h.1M250.5 155h.1M250.5 152.5h17.3M250.5 151.5h17.3M250.5 153.9h17.3M250.5 145.4h17.3M250.5 144.4h17.3M250.5 140.6h17.3"/>
<path d="M250.5 143h17.3M250.5 142h17.3M250.5 147.8h17.3M250.5 146.8h17.3M250.5 150.2h17.3M250.5 149.2h17.3M267.8 154.9h.1M268.9 154.9v.1M268.9 152.5h17.2M268.9 151.5h17.2M268.9 153.9h17.2M268.9 145.4h17.2"/>
<path d="M268.9 144.4h17.2M268.9 140.6h17.2M268.9 143h17.2M268.9 142h17.2M268.9 147.8h17.2M268.9 146.8h17.2M268.9 150.2h17.2M268.9 149.2h17.2M286.2 154.9h.1M287.2 155h.1M287.2 152.5h17.2M287.2 151.5h17.2"/>
<path d="M287.2 153.9h17.2M287.2 145.4h17.2M287.2 144.4h17.2M287.2 140.6h17.2M287.2 143h17.2M287.2 142h17.2M287.2 147.8h17.2M287.2 146.8h17.2M287.2 150.2h17.2M287.2 149.2h17.2M304.5 154.9h.1M305.5 154.9h.1"/>
<path d="M305.5 154.9l-92.7 .1M332 142.3l11.9 4.6M341 145.3l2.9 1.6-3.3-.7zM349 159.7l.5 .2M349.1 159.7l.2 .3M349.3 159.8l.1 .1M349.4 159.9h.1M349.4 159.5h.1M349.4 159.9l-.1 .1M349.5 159.5v.4M349.8 159.8h.1M349.8 159.7v.1"/>
<path d="M349.8 159.8v.5M350.5 159.4v.5l-.7 .4M350.5 159.3l-.7 .5M350.5 159.4l-.7 .4M350.9 158.6l.1 .1M351 158.7v.3l-1.5 .9M351 158.9l-1.5 .8-.3-.1M351 158.7l-1.5 .8M353.9 154.8l.5 .2M353.9 154.8l-9 5.1M354.4 155h.1M354.5 155.1h.1"/>
<path d="M354.5 155.1l-9.6 5.5M354.5 155l-9.6 5.5M354.5 154.9l-.1 .1M355.1 154.8l-.6 .3M355.1 154.8h.1M364.1 148.9l.4 .3M364.1 148.9l-9 5.2M364.5 149.2h.1M364.6 149.2h.1M364.7 149.2h.1M364.7 149.1l-9.6 5.5M364.7 149.2l-9.6 5.5"/>
<path d="M364.7 149.1h-.1M365.3 148.9l-.6 .3M365.3 148.9h.1M369 148.2l.4 .2M369.1 148.2l.2 .3M369.3 148.5l.3-.2-.1 .2M369.3 148.3v.1M369.3 148.4v.1M369.3 148h.1M369.3 148.4h.1M369.4 148v.4M369.5 148.5l.2 .3"/>
<path d="M369.5 148.5h.1M369.7 148.3h.1M369.7 148.3v.5M369.8 148.3h-.1M369.8 148.2v.1M370.4 147.9v.4l-.7 .5M370.5 147.8v.1M370.5 147.9l-.7 .4M370.5 147.9l-.8 .4M370.8 147.1h.1M370.9 147.3l-1.5 .9-.3-.1M370.9 147.1l-1.5 .9"/>
<path d="M370.9 147.1v.4l-1.5 .9M374.3 143h.1M374.3 143l-9 5.2M374.3 143l.4 .3M374.7 143.3h.1M374.7 143.3l-9.4 5.4M374.8 143.3h.1M374.8 143.3l-9.5 5.6M374.8 143.3l.1 .1M374.9 143.4h.1M156.3 161.7h.1M156.4 161.9h.1"/>
<path d="M156.3 162.8h.1M156.3 162.7h.1M156.3 162.6l.1 .1M156.3 162.9l.1 .1M156.3 163.9h.1M156.4 163.7h.1M156.3 163.1h.1M156.3 162.7v.1M156.3 163.1v.6M156.3 163.8v48M156.4 161.9l-.1 .7M156.4 161.7h-.1"/>
<path d="M156.4 162.8h.1M156.4 162.4h.1M156.4 162.5h.1M156.4 162.2h.1M156.4 162.1h.1M156.4 161.7h.1M156.4 161.8l.1 .2M156.4 163.7l-.1 .1M156.4 163.9h.1M156.4 163.5h.1M156.4 163.6h.1M156.4 163.2v.1"/>
<path d="M156.4 163.4v.1M156.4 163.2h.1M156.4 162.9l.1 .2M156.4 162.8l-.1 .1M156.4 161.7h1M156.4 162.1h.7M156.4 161.7h.7M156.4 162.8h.7M156.4 162.2h1M156.4 163.2h.7M156.4 163.9h1M156.4 163.5h.7"/>
<path d="M156.4 163.2h1M156.4 163.5h1M156.5 162.5h.1M156.5 162.5l-.1 .2M156.5 162h.1M156.5 162h-.1M156.5 163.6h.1M156.5 163.6l-.1 .2M156.5 163.1h.1M156.5 163.1h-.1M156.6 161.7v1.1M156.6 162.8v1.1"/>
<path d="M156.8 161.7v1.1M156.8 162.8v1.1M157 162.6h.1M157 162h.1M157 163.7h.1M157 163.6h.1M157 163.1h.1M157 162.5h.1M157 163.6v.1M157.1 162.8h.1M157.1 162.6h.1M157.1 162.1h.1"/>
<path d="M157.1 162h.1M157.1 161.7h.1M157.1 162.4h.1M157.1 163.9h.1M157.1 163.7h.1M157.1 163.6h.1M157.1 163.2h.1M157.1 163.1h.1M157.1 163.5h.1M157.1 161.7v.4M157.1 162.4v.4M157.1 162.8v.4"/>
<path d="M157.1 163.5v.4M157.1 162.1h.3M157.1 163.2h.3M157.1 163.5h.3M157.2 161.7h.1M157.2 162.8h.1M157.2 163.9h.1M157.2 162.8h-.8M157.2 163.9v47.8M157.4 161.7h.1M157.4 162.1h.1M157.4 162.8h.1"/>
<path d="M157.4 162.4h.1M157.4 162.2h.1M157.4 163.2h.1M157.4 163.9h.1M157.4 163.5h.1M157.4 162.4v.2M157.4 162.4h-1M157.4 163.5v.2M157.4 162h.1M157.4 162.6h.1M157.4 163.1h.1M157.4 162.8v50"/>
<path d="M157.4 163.7h.1M157.4 163.4h.1M157.4 162.2v.2M157.4 162.6v.5M157.4 163.3v.1M157.4 163.7v48.3M157.4 162v.1M157.4 163.1v.1M158.4 162.8h12.4M167.6 162.8l.5 3.3h-1zM202.8 176.9v38.6M212.8 161.7h92.7"/>
<path d="M212.8 163.9h.1M212.8 162.8h.1M212.8 163.9h92.7M212.8 162.8h92.7M212.8 162.8v51.1h92.7v-51.1M213.9 163.9v47.8M218.9 163.9v.1l.9-.1M218.9 161.7v-.1l.9 .1M219.1 161.6v-.2l.4 .2M219.2 164v.3h.2M219.4 161.4v.2M219.4 164.3h.1"/>
<path d="M219.5 164v.3M225.2 161.7v-.1l1 .1M225.2 163.9v.1l1-.1M225.5 161.6v-.2l.4 .2M225.6 164v.3h.2v-.3M225.6 161.4v.2M225.8 161.4v.2M231.1 161.7h.1M231.1 163.9h.1M231.1 163.9v47.8M232.2 161.7h.1M232.2 163.9h.1"/>
<path d="M232.2 163.9v47.8M237.2 163.9v.1l.9-.1M237.2 161.7v-.1l.9 .1M237.5 161.6v-.2l.3 .2M237.6 164v.3h.2M237.7 161.4v.2M237.8 164.3h.1M237.8 164v.3M243.6 163.9v.1l.9-.1M243.6 161.7v-.1l.9 .1M243.8 161.6v-.2l.4 .2M243.9 164v.3h.3v-.3"/>
<path d="M243.9 161.4v.2M244.1 161.4v.2M249.5 161.7h.1M249.5 163.9h.1M249.5 163.9v47.8M250.5 163.9v47.8M255.6 163.9v.1l.8-.1M255.6 161.7v-.1l.8 .1M255.8 161.6v-.2l.4 .2M255.8 161.4v.2M255.9 164v.3h.2M256 161.4v.2"/>
<path d="M256.1 164.3h.1M256.1 164v.3M261.9 163.9v.1l.9-.1M261.9 161.7v-.1l.9 .1M262.1 161.6v-.2l.5 .2M262.3 164v.3h.2v-.3M262.3 161.4v.2M262.5 161.4v.2M267.8 161.7h.1M267.8 163.9h.1M267.8 163.9v47.8M268.9 161.7h.1"/>
<path d="M268.9 163.9h.1M268.9 163.9v47.8M273.9 163.9v.1l.9-.1M273.9 161.7v-.1l.9 .1M274.1 161.6v-.2l.4 .2M274.2 164v.3h.2M274.4 161.4v.2M274.4 164.3h.1M274.4 164v.3M280.2 163.9v.1l.9-.1M280.2 161.7v-.1l.9 .1M280.5 161.6v-.2l.4 .2"/>
<path d="M280.6 164v.3h.2v-.3M280.6 161.4v.2M280.8 161.4v.2M286.1 161.7h.1M286.1 163.9h.1M286.1 163.9v47.8M287.2 163.9v47.8M292.2 163.9v.1l.9-.1M292.2 161.7v-.1l.9 .1M292.5 161.6v-.2l.3 .2M292.5 161.4v.2M292.5 164v.3h.3"/>
<path d="M292.7 161.4v.2M292.8 164.3h.1M292.8 164v.3M298.6 163.9v.1l.9-.1M298.6 161.7v-.1l.9 .1M298.8 161.6v-.2l.4 .2M298.9 164.3h.1M298.9 161.4v.2M298.9 164v.3M299.1 164v.3h-.2M299.1 161.4v.2M304.5 163.9v47.8"/>
<path d="M305.5 163.9h.1M305.5 162.8h.1M343.7 160.7v.1M343.7 160.7h.1M343.7 161.3h.1M343.7 160.8h.1M343.7 161.4h.1M343.7 162v.1M343.7 162h.1M343.7 161.5h.1M343.7 160.8v.4M343.7 161.3v.1"/>
<path d="M343.7 161.5v.4M343.7 161.2v.1M343.7 161.2h.1M343.7 161.1h.1M343.7 161.1v.1M343.7 160.9h.1M343.7 160.7l.1 .1M343.7 161.4v.1M343.7 161.9v.1M343.7 161.9h.1M343.7 161.8h.1M343.7 161.6h.1"/>
<path d="M343.7 161.4l.1 .1M343.7 161.6l.6 .4M343.7 160.7l.5 .2M343.7 161.4l.5 .2M343.7 161.3l.4 .3M343.7 161.1l.4 .2M343.7 160.9l.6 .4M343.7 161.1l.6 .3M343.7 160.9l.4 .2M343.7 160.7l.4 .2M343.7 162.1l.5 .2M343.7 162l.4 .3"/>
<path d="M343.7 161.8l.4 .2M343.7 161.8l.6 .3M343.7 161.6l.4 .3M343.7 161.4l.4 .2M343.7 160.8v.1M343.8 161.2h.1M343.8 160.9h.1M343.8 161.9h.1M343.8 161.6h.1M343.8 160.8v.1M343.8 161.2v.1M343.8 161.5v.1"/>
<path d="M343.8 161.9v.1M343.9 160.8l-.1 .1M343.9 161.5l-.1 .1M343.9 161.2l-.1 .1M343.9 161.9l-.1 .1M344.1 161.4h.1M344.1 161h.1M344.1 162.1h.1M344.1 161.7h.1M344.1 161v.1M344.1 161.7v.1M344.1 161.6h.1"/>
<path d="M344.1 161.3v.1M344.1 161.1h.1M344.1 160.9h.1M344.1 162.3h.1M344.1 162h.1M344.1 161.9h.1M344.1 161.8h.1M344.1 162v.1M344.1 160.9v.2M344.1 161.4v.5M344.1 162v.3M344.2 160.9h.1"/>
<path d="M344.2 161.1h.1M344.2 161.4h.1M344.2 161.6h.1M344.2 161.9h.1M344.2 162.1h.1M344.2 162.3h.1M344.2 161.4v.5M344.2 162.1v.2M344.2 161.1l.1 .2M344.3 161h.1M344.3 161.7h.1M344.3 161.4h.1"/>
<path d="M344.3 161.3h.1M344.3 161.9h.1M344.3 162.4h.1M344.3 162.3h.1M344.3 162.3v.1M344.3 162.1h.1M344.3 160.9h-.1M344.3 161.4v.1M344.3 162.1v.1M344.3 161.1v.2M344.3 161.1h.1M344.3 161.5h.1"/>
<path d="M344.3 162.2h.1M344.3 161.6v.1M344.3 161.5l-.1 .1M344.3 162.2l-.1 .1M344.3 161v1.4M344.9 160.7h.1M344.9 160.7l-.6 .3M349.3 160l.3-.2v.2M349.6 160l.2 .3M349.6 160h.1M36.2 181.3v34.2M167.6 190.2v25.3"/>
<path d="M33 215.5h122.9M35.7 212.2h1l-.5 3.3zM156.1 213.9h1.5v.6h-1.5zM156.1 214.2h1.5M156.3 214.5h-.1M156.3 211.7h.1M156.3 211.8l.1 .1M156.3 212.8h.1M156.3 212.7h.1M156.3 212.5l.1 .2M156.4 212.9h.1M156.3 213.9h.1"/>
<path d="M156.4 213.7h.1M156.3 213h.1M156.3 212v.5M156.3 212.7v.1M156.3 212.8v.1M156.3 213v.6M156.3 213.8v.1M156.4 211.9l-.1 .1M156.4 212.8h.1M156.4 212.4h.1M156.4 212.5h.1M156.4 212.2h.1"/>
<path d="M156.4 212.1h.1M156.4 211.8h.1M156.4 211.8l.1 .2M156.4 212.9v.1M156.4 213.7l-.1 .1M156.4 213.9h.1M156.4 213.5h.1M156.4 213.6v.2M156.4 213.3h.1M156.4 212.8l.1 .3M156.4 212.1h.7M156.4 212.8h.7"/>
<path d="M156.4 212.2h1M156.4 213.2l1 .1M156.4 213.5h.7M156.4 213.5h1M156.5 212.5h.1M156.5 212.5l-.1 .2M156.5 212h.1M156.5 212h-.1M156.5 213.1h.1M156.5 213.1h-.1M156.6 214.5h.1M157 212.5h.1"/>
<path d="M157 212h.1M157 211.9v.1M157 213.6h.1M157 213.1h.1M157 211.9h.1M157.1 212.8h.1M157.1 212.5v.1M157.1 212.5h.1M157.1 212.4h.1M157.1 212.1h.1M157.1 212h.1M157.1 211.9h.1"/>
<path d="M157.1 211.8h.1M157.1 213.9h.1M157.1 213.6v.1M157.1 213.6h-.1M157.1 213.6h.1M157.1 213.5h.1M157.1 213.2h.1M157.1 213.1h.1M157.1 213l-.1 .1M157.1 213h.1M157.1 212.8v.1M157.1 211.8v.3"/>
<path d="M157.1 212.4v.4M157.1 212.9v.3M157.1 213.5v.4M157.1 212.1h.3M157.1 213.5h.3M157.2 214.5h.1M157.2 211.7h.1M157.2 211.7v.1M157.2 212.8h.1M157.2 212.8l-.1 .1M157.2 213.9h.1M157.2 212.8h-.8"/>
<path d="M157.4 211.7h.1M157.4 212.1h.1M157.4 211.7v.1M157.4 212.8h.1M157.4 212.4h.1M157.4 212.2h.1M157.4 213.2h.1M157.4 213.9h.1M157.4 213.5h.1M157.4 213.3h.1M157.4 212.4v.1M157.4 212.4h-1"/>
<path d="M157.4 213.5v.1M157.4 212h.1M157.4 212.5h.1M157.4 213.1h.1M157.4 212.8v.3M157.4 212.8v1.1M157.4 213.6h.1M157.4 212.2v.2M157.4 212.5v.3M157.4 213.3v.2M157.4 213.6v.3M157.4 211.7l-1 .1"/>
<path d="M157.4 212v.1M157.4 213.1v.1M157.5 214.5l-.1 1-.4-.2 .2-.3-.2-.2-.4 .2v.5h-.3l-.1-1M157.6 215.5v11.5M158.7 215.5h12.1M167.1 212.2h1l-.5 3.3zM199.6 215.5h21.8M202.3 212.2h1l-.5 3.3zM212.8 211.7h92.7M212.8 211.7v.1M212.8 212.8h.1M212.8 212.8h92.7"/>
<path d="M221.9 214.2h2.7M221.9 213.9v.6h2.7v-.6M222.6 214.5v1h1.3v-1M222.6 214.8h1.3M222.6 214.7h1.3M231.1 211.7h.1M232.2 211.7h.1M249.5 211.7h.1M257.8 214.2h2.7M257.8 213.9v.6h2.7v-.6M258.6 214.5v1h1.2v-1M258.6 214.8h1.2"/>
<path d="M258.6 214.7h1.2M267.8 211.7h.1M268.9 211.7h.1M286.1 211.7h.1M293.7 214.2h2.7M293.7 213.9v.6h2.7v-.6M294.5 214.5v1h1.2v-1M294.5 214.8h1.2M294.5 214.7h1.2M305.5 211.7v.1M305.5 212.8h.1M46.2 223.8l3.3-.5v1z"/>
<path d="M46.2 223.8h44.9M102.8 223.8h54.8M154.3 223.3l3.3 .5-3.3 .5zM168 235.4h-6.4l-12.2 12.4M117.9 253.1h39.1M118.3 257.4h38.4M118.5 248.8h38M122.6 257.4v.6h3.6v-.6M122.6 248.8v-.5h3.6v.5M123.6 248.3v-.5h1.5v.5M123.8 247.8v.5M124 258v1h.8v-1"/>
<path d="M124.6 247.8v.5M147.6 248.8v-.5h3.6v.5M147.6 257.4v.6h3.6v-.6M148.6 248.3v-.5h1.6v.5M148.9 258v1h.9v-1M149 247.8v.5M149.8 247.8v.5M151.3 245l.8 .7-2.7 2.1z"/>
<circle cx="302.8" cy="112.7" r="4.4"/>
<circle cx="327.9" cy="140.7" r="4.4"/>
<circle cx="222.7" cy="162.9" r="5"/>
<circle cx="137.5" cy="253.6" r="19.5"/>
</g>
<path d="M124 257.4v-8.4M124.8 257.4v-8.5M148.9 257.4v-8.5M149.8 257.3v-8.4" fill="none" stroke="#c0c0c0" stroke-width=".28" stroke-dasharray="15.2 1.3 1.3 1.3" stroke-dashoffset="12.9"/>
<g fill="none" stroke="#c0c0c0" stroke-width=".35">
<path d="M60 2.5v7.5M110 2.5v7.5M160 2.5v7.5M210 2.5v7.5M260 2.5v7.5M310 2.5v7.5M360 2.5v7.5M2.5 48.5h7.5M410 48.5h7.5M2.5 98.5h7.5M410 98.5h7.5M2.5 148.5h7.5"/>
<path d="M410 148.5h7.5M2.5 198.5h7.5M410 198.5h7.5M2.5 248.5h7.5M410 248.5h7.5M60 287v7.5M110 287v7.5M160 287v7.5M210 287v7.5M260 287v7.5M310 287v7.5M360 287v7.5"/>
</g>
<g fill="none" stroke="#c0c0c0" stroke-width=".5">
<path d="M249.1 257h160.9M249.1 250h79.7M261.3 257v20.4M286 257v20.4M306.2 250v27.4M328.8 242.3v44.7M410 242.3h-160.9v44.7M249.1 272.6h160.9M249.1 267.4h160.9M249.1 262.2h160.9M249.1 277.4h160.9M382.7 277.4v5.4"/>
<path d="M249.1 282.8h160.9M311 282.8v4.2M373 282.8v4.2"/>
</g>
<path d="M10 10h400v277h-400z" fill="none" stroke="#c0c0c0" stroke-width=".7"/>
<path d="M167.1 159.5h1l-.5 3.3zM167.6 138.5l.5 3.3h-1zM167.6 162.8l.5 3.3h-1zM167.1 212.2h1l-.5 3.3zM154.3 223.3l3.3 .5-3.3 .5zM46.2 223.8l3.3-.5v1zM36.2 138.5l.5 3.3h-1zM35.7 212.2h1l-.5 3.3zM212.8 128.5l3.3-.5v1zM302.2 128l3.3 .5-3.3 .5zM202.8 138.5l.5 3.3h-1zM202.3 212.2h1l-.5 3.3zM47.8 27.9l3.3-.5v1.1zM154.2 27.4l3.2 .5-3.2 .6zM46.2 21.4l3.3-.5v1zM154.2 20.9l3.2 .5-3.2 .5zM36.2 34.6l.5 3.3h-1zM35.7 124h1l-.5 3.3zM151.3 245l.8 .7-2.7 2.1zM308.5 97.4l-.6 3.3-1-.3zM341 145.3l2.9 1.6-3.3-.7z" fill="#000"/>
<g font-size="8.1">
<text x="27.8" y="8">8</text>
<text x="82.8" y="8">7</text>
<text x="132.8" y="8">6</text>
<text x="182.8" y="8">5</text>
<text x="232.8" y="8">4</text>
<text x="282.8" y="8">3</text>
<text x="332.8" y="8">2</text>
<text x="387.8" y="8">1</text>
<text x="3" y="27.2">F</text>
<text x="413" y="27.2">F</text>
<text x="2.8" y="76.5">E</text>
<text x="412.8" y="76.5">E</text>
<text x="2" y="126.5">D</text>
<text x="412" y="126.5">D</text>
<text x="1.7" y="176.5">C</text>
<text x="411.7" y="176.5">C</text>
<text x="2.7" y="226.5">B</text>
<text x="412.7" y="226.5">B</text>
<text x="2" y="275.7">A</text>
<text x="412" y="275.7">A</text>
<text x="27.8" y="295">8</text>
<text x="82.8" y="295">7</text>
<text x="132.8" y="295">6</text>
<text x="182.8" y="295">5</text>
<text x="232.8" y="295">4</text>
<text x="282.8" y="295">3</text>
<text x="332.8" y="295">2</text>
<text x="387.8" y="295">1</text>
</g>
<g font-size="4.2">
<text x="94.1" y="23">6119</text>
<text x="94.1" y="29.5">6031</text>
<text x="31.5" y="78.2">5100</text>
<text x="301.7" y="114.2">1</text>
<text x="253.3" y="130.1">5100</text>
<text x="326.7" y="142.3">2</text>
<text x="162.9" y="150.8">1336</text>
<text x="224.5" y="172.3">A</text>
<text x="198.1" y="176">4234</text>
<text x="31.5" y="180.3">4234</text>
<text x="162.9" y="189.3">2898</text>
<text x="92.2" y="225.4">6127</text>
<text x="168.6" y="237">10 X M12</text>
<text x="130.1" y="279.3">DETAIL A</text>
</g>
<text font-size="3.9" x="316.7" y="286.4">A3</text>
<g font-size="3.5">
<text x="283" y="14.3">ITEM NO.</text>
<text x="306" y="14.3">PART NUMBER</text>
<text x="353" y="14.3">DESCRIPTION</text>
<text x="397.8" y="14.3">QTY.</text>
<text x="289.6" y="20.4">1</text>
<text x="307.4" y="20.4">NTPL160-P04</text>
<text x="352.7" y="20.4">SUB PANEL 04</text>
<text x="400.6" y="20.4">1</text>
<text x="289.6" y="26.4">2</text>
<text x="307.4" y="26.4">NTPL160-P07</text>
<text x="352.8" y="26.4">GLASS PANEL</text>
<text x="400.6" y="26.4">1</text>
<text x="289.6" y="32.4">3</text>
<text x="314.2" y="32.4">M12</text>
<text x="363.5" y="32.4">-</text>
<text x="399.7" y="32.4">10</text>
<text x="251.6" y="247.2">TITLE - PANEL 04</text>
<text x="250.4" y="254.8">DWG NO - NTPL160-PANEL04</text>
<text x="307.6" y="254.8">QTY - 1</text>
</g>
<g font-size="2.8">
<text x="367.5" y="247.7">NIHVA TECHNOLOGIES</text>
<text x="367.5" y="250.5">PVT.LTD.PUNE</text>
<text x="269.8" y="260.4">NAME</text>
<text x="287.8" y="260.4">SIGNATURE</text>
<text x="313.9" y="260.5">DATE</text>
<text x="330.9" y="260.5">PROJECT NO - NTPL160</text>
<text x="250.3" y="265.7">DRAWN</text>
<text x="270.9" y="266.1">D.V.</text>
<text x="310.9" y="265.5">01.06.2023</text>
<text x="330.9" y="265.5">PRODUCT - RETRACTABLE ROOF</text>
<text x="250.2" y="271.1">CHK'D</text>
<text x="250.2" y="275.8">APPV'D</text>
<text x="270.9" y="271.1">P.M.</text>
<text x="271.3" y="275.8">V.T.</text>
<text x="310.9" y="270.6">01.06.2023</text>
<text x="310.9" y="275.7">01.06.2023</text>
<text x="330.7" y="270.6">SITE LOCATION -</text>
<text x="250.7" y="281.1">if any queries contact -</text>
<text x="284.3" y="281.1">supportautomation@nihva.com</text>
<text x="330.7" y="281.1">REVISION -</text>
<text x="250.7" y="285.6">ALL DIMENSION ARE IN mm</text>
<text x="330.7" y="285.6">SCALE -</text>
</g>
<text font-size="2.1" x="368.1" y="255.1">Website - www.nihva.com</text>
<text font-size="2" x="375.7" y="285.6">SHEET 1 OF 1</text>
</svg>
